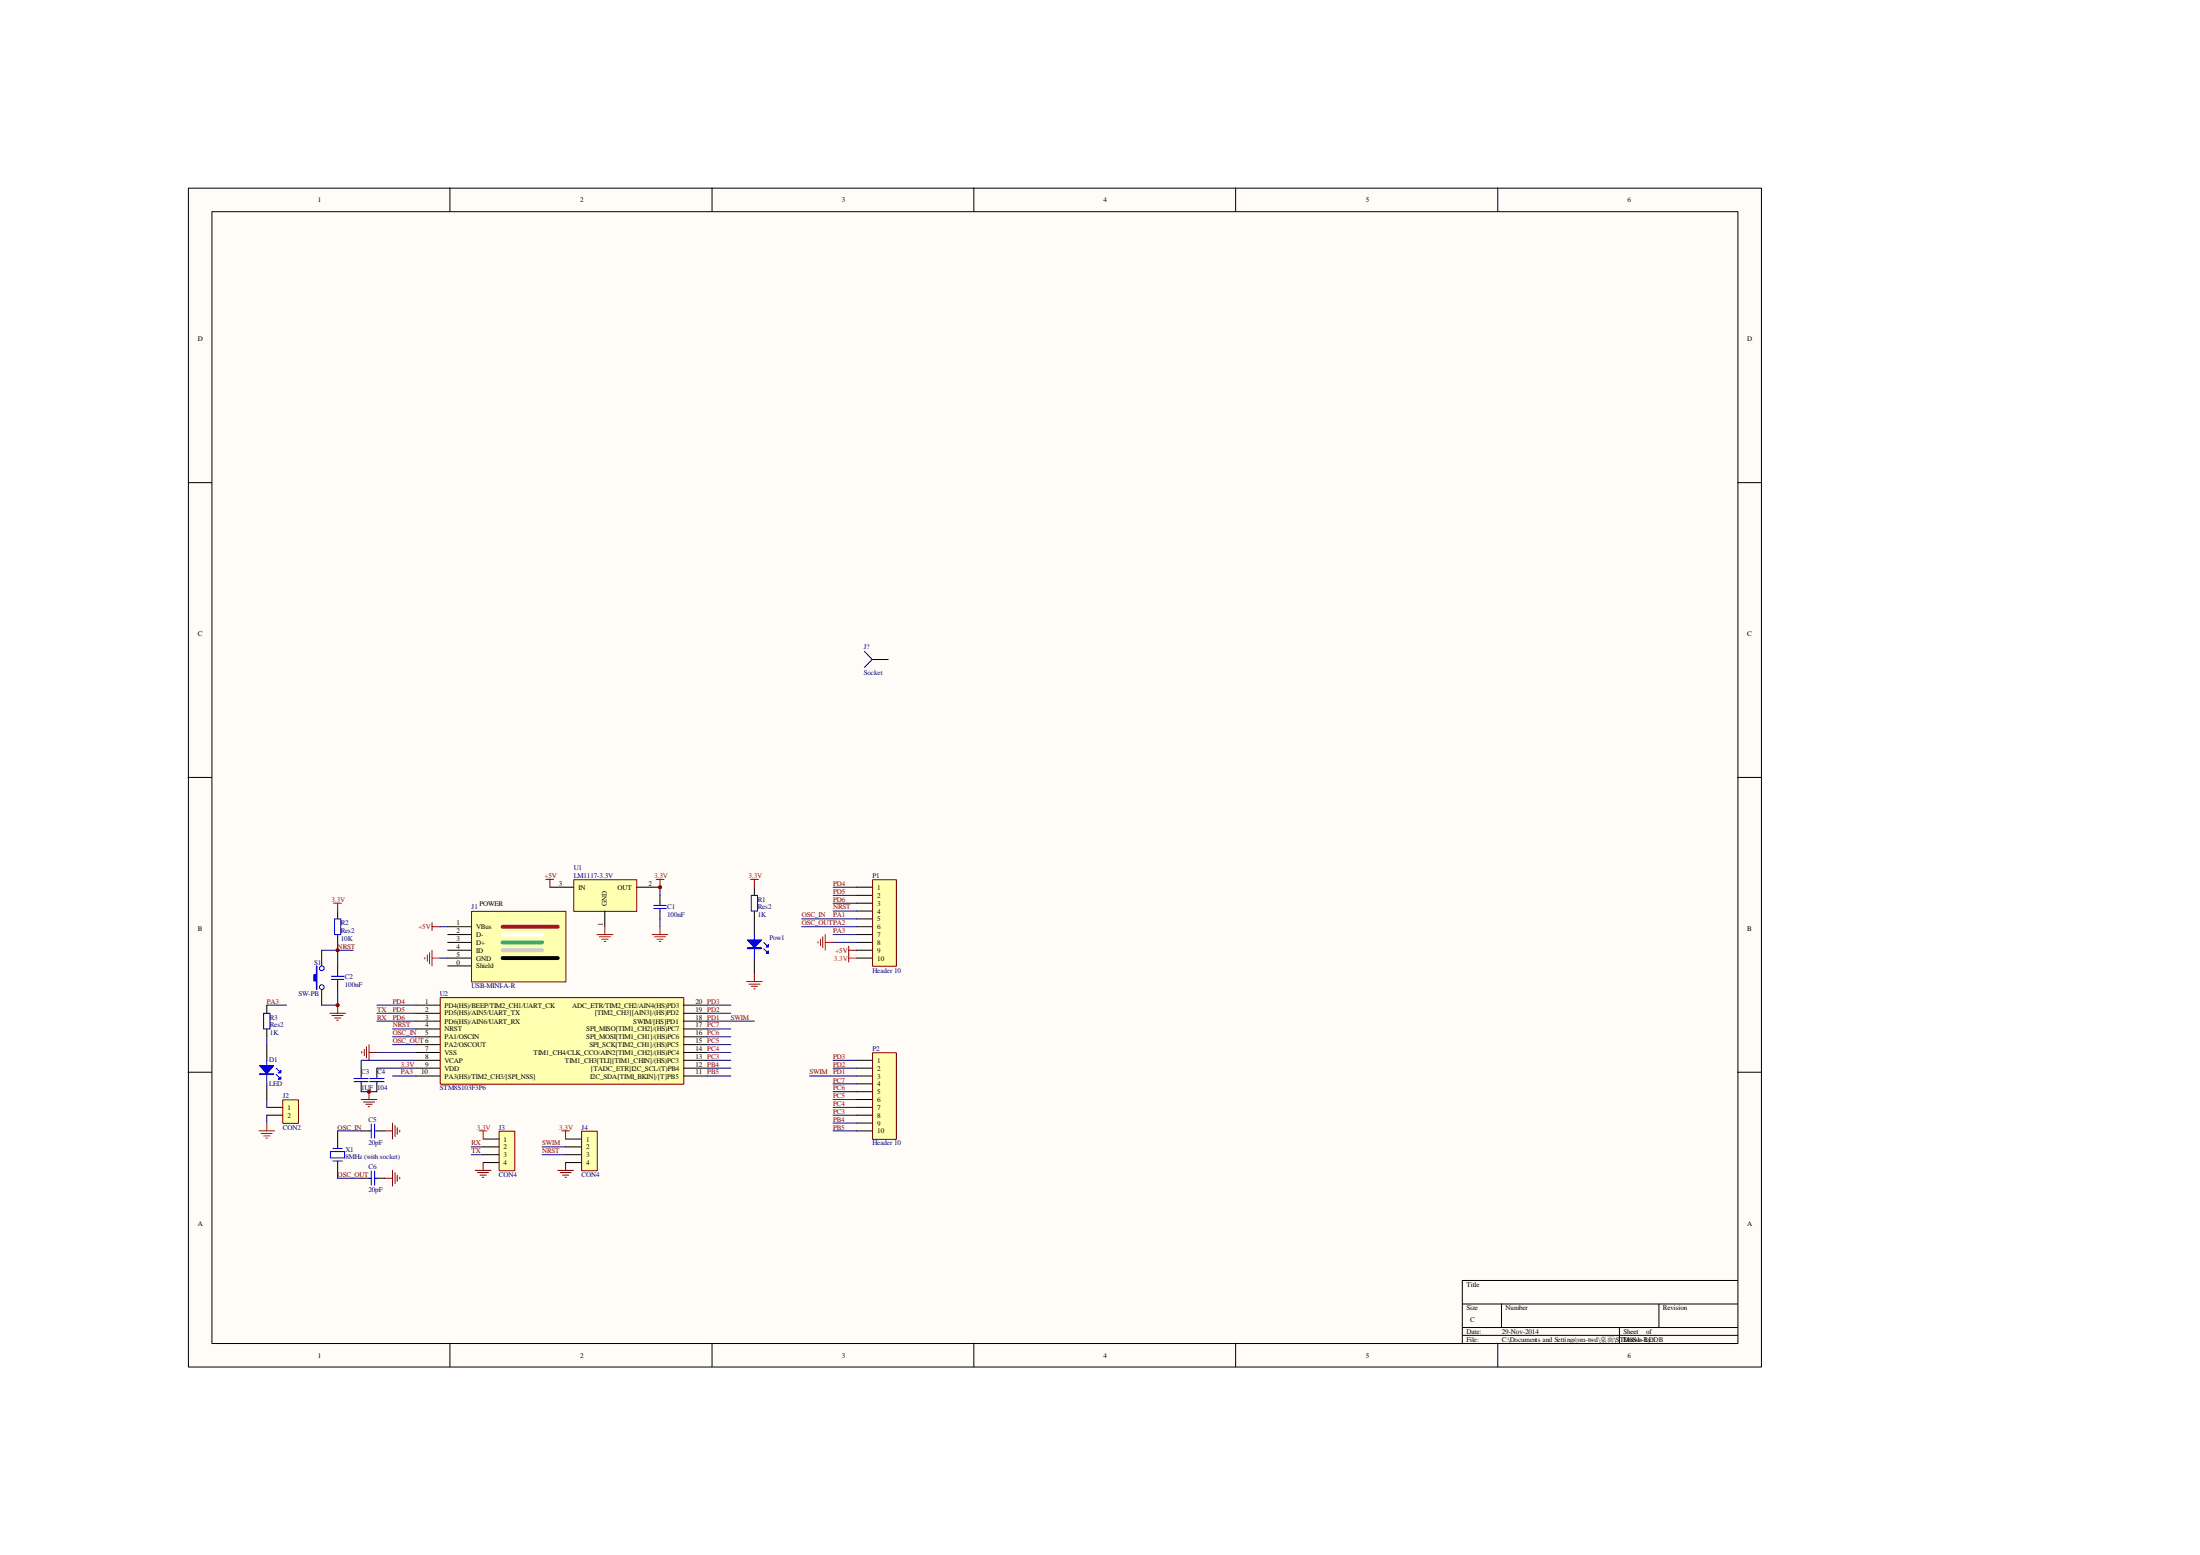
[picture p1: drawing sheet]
<svg xmlns="http://www.w3.org/2000/svg" width="297mm" height="210mm" viewBox="0 0 297 210" stroke-linecap="round" stroke-linejoin="round" font-family="sans-serif">
<path d="M25.4 25.4h212.4v159.1h-212.4z" fill="#fffcf8"/>
<g fill="none" stroke="#000" stroke-width=".14">
<path d="M25.4 25.4h212.4v159.1h-212.4zM28.6 28.6h206.1v152.8h-206.1zM60.7 25.4v3.1M96.1 25.4v3.1M131.5 25.4v3.1M166.8 25.4v3.1M202.2 25.4v3.1M25.4 65.2h3.2M234.6 65.2h3.2M25.4 104.9h3.2M234.6 104.9h3.2M45.6 123v1"/>
<path d="M45.6 126.2v1M25.4 144.7h3.2M36 141v2.1M36 146.3v2.1M234.6 144.7h3.2M197.4 176h37.2M197.4 179.2h37.2M202.7 176v3.2M218.6 179.2v2.1M224 176v3.2M234.6 172.8h-37.2v8.5M60.7 181.3v3.2"/>
<path d="M96.1 181.3v3.2M131.5 181.3v3.2M166.8 181.3v3.2M197.4 180.3h37.2M202.2 181.3v3.2"/>
</g>
<path d="M45.2 124h.8v2.2h-.8zM36 143.1v3.2M37.3 145l.4 .5M37.3 144.2l.4 .4" fill="none" stroke="#00f" stroke-width=".14"/>
<path d="M44.5 136.8h2.1M44.8 137.1h1.5M45.2 137.4h.8M45.5 137.7h.2M45.6 135.7v1.1" fill="none" stroke="#800000" stroke-width=".14"/>
<path d="M35 143.8h2l-1 1.1z" fill="#00f"/>
<path d="M35 143.8h2l-1 1.1z" fill="none" stroke="#00f" stroke-width=".14"/>
<path d="M35 144.9h2v.1h-2z" fill-rule="evenodd" fill="#00f"/>
<path d="M35 144.9h2v.1h-2z" fill="none" stroke="#00f" stroke-width=".14"/>
<path d="M37.6 145.7l.3-.3v.3z" fill="#00f"/>
<path d="M37.6 145.7l.3-.3v.3z" fill="none" stroke="#00f" stroke-width=".14"/>
<path d="M37.9 144.5v.3h-.3z" fill="#00f"/>
<path d="M37.6 144.8l.3-.3v.3z" fill="none" stroke="#00f" stroke-width=".14"/>
<path d="M35 152.7h2.1M35.3 153h1.4M35.6 153.3h.8M35.9 153.6h.2M36 151.6v1.1" fill="none" stroke="#f00" stroke-width=".14"/>
<path d="M38.2 148.5h2.1v3.1h-2.1z" fill="#ffffb0"/>
<path d="M38.2 148.5h2.1v3.1h-2.1z" fill="none" stroke="#800000" stroke-width=".14"/>
<path d="M43.4 128.3v2.1M43.4 133.6v2.1M45.6 130.4v1M45.6 132.5v1.1M36 149.5h2.1M36 150.5h2.1" fill="none" stroke="#000" stroke-width=".14"/>
<path d="M44.7 132.2h1.7M44.7 131.8h1.7M45.6 131.4v.4M45.6 132.2v.3" fill="none" stroke="#00f" stroke-width=".14"/>
<path d="M45 121.9h1.1M45.6 121.9v1.1" fill="none" stroke="#f00" stroke-width=".14"/>
<path d="M42.7 130.4h.1v3.2h-.1v-1.2h-.3v-.8h.3z" fill-rule="evenodd" fill="#00f"/>
<g fill="none" stroke="#00f" stroke-width=".14">
<path d="M42.7 130.4h.1v3.2h-.1v-1.2h-.3v-.8h.3z"/>
<circle cx="43.4" cy="130.7" r=".32"/>
<circle cx="43.4" cy="133.2" r=".32"/>
</g>
<path d="M45.6 127.2v1.1h-2.2M45.6 133.6v2.1h-2.2M47.7 128.3h-2.1v2.1M53 138.9h3.2" fill="none" stroke="#000080" stroke-width=".14"/>
<path d="M63.7 123.1h12.7v9.4h-12.7z" fill="#ffffb0"/>
<path d="M58.3 124.5v1.1M58.3 125.1h1.1M63.7 123h12.7v9.5h-12.7z" fill="none" stroke="#800000" stroke-width=".14"/>
<path d="M60.4 125.1h3.2M60.4 126.2h3.2M60.4 127.2h3.2M60.4 129.3h3.2M60.4 130.4h3.2M60.4 128.3h3.2" fill="none" stroke="#000" stroke-width=".14"/>
<path d="M67.9 125.1h7.4" fill="none" stroke="#ee0e22" stroke-width=".53"/>
<path d="M67.9 126.2h5.3" fill="none" stroke="#fff" stroke-width=".53"/>
<path d="M67.9 127.2h5.3" fill="none" stroke="#00a36e" stroke-width=".53"/>
<path d="M67.9 129.3h7.4" fill="none" stroke="#000" stroke-width=".53"/>
<path d="M67.9 128.3h5.3" fill="none" stroke="#cacaca" stroke-width=".53"/>
<path d="M59.4 125.1h1M59.4 129.3h1" fill="none" stroke="#000080" stroke-width=".14"/>
<path d="M88.6 118.7h1.1M89.1 118.7v1.1M57.4 129.2v.3M57.7 128.9v.9M58 128.6v1.5M58.3 128.3v2.1M58.3 129.3h1.1" fill="none" stroke="#f00" stroke-width=".14"/>
<path d="M77.5 118.8h8.5v4.2h-8.5z" fill="#ffffb0"/>
<path d="M73.7 118.7h1.1M74.2 118.7v1.1M77.5 118.7h8.5v4.3h-8.5z" fill="none" stroke="#800000" stroke-width=".14"/>
<path d="M74.2 119.8h3.2M85.9 119.8h3.2M101.9 119.8v1.1M81.7 123v2.1M101.9 123v3.2M101.9 129.3v2.1" fill="none" stroke="#000" stroke-width=".14"/>
<path d="M101.3 118.7h1.1M101.9 118.7v1.1M80.6 126.2h2.2M80.9 126.4h1.5M81.2 126.8h.9M81.6 127.1h.2M81.7 125.1v1.1" fill="none" stroke="#f00" stroke-width=".14"/>
<path d="M101.4 120.9h.9v2.1h-.9zM101.9 126.2v3.1M103.1 128.1l.4 .4M103.1 127.2l.4 .4" fill="none" stroke="#00f" stroke-width=".14"/>
<path d="M100.9 126.9h1.9l-.9 1z" fill="#00f"/>
<path d="M100.9 126.9h1.9l-.9 1z" fill="none" stroke="#00f" stroke-width=".14"/>
<path d="M100.9 127.9h1.9v.2h-1.9z" fill-rule="evenodd" fill="#00f"/>
<path d="M100.9 127.9h1.9v.2h-1.9z" fill="none" stroke="#00f" stroke-width=".14"/>
<path d="M103.8 128.4v.3h-.3z" fill="#00f"/>
<path d="M103.8 128.4v.3h-.3z" fill="none" stroke="#00f" stroke-width=".14"/>
<path d="M103.8 127.5v.3h-.3z" fill="#00f"/>
<g fill="none" stroke="#00f" stroke-width=".14">
<path d="M103.8 127.5v.3h-.3zM44.6 155.4h1.9v.9h-1.9zM45 156.7h1.2M45 155h1.2M45.6 154.8v.2M45.6 156.7v.2M49.8 152.7h.3M49.8 159h.3M50.1 151.7v1.9M50.1 158.1v1.9M50.6 152.7h.3M50.6 151.7v1.9"/>
<path d="M50.6 158.1v1.9M50.6 159h.3"/>
</g>
<path d="M100.8 132.5h2.1M101.1 132.8h1.5M101.4 133.1h.9M101.8 133.5h.2M101.9 131.4v1.1" fill="none" stroke="#f00" stroke-width=".14"/>
<g fill="none" stroke="#000080" stroke-width=".14">
<path d="M112.5 119.8h3.2M36 135.7h2.7M53 140h3.2M95.5 140h3.2M95.5 135.7h3.2M95.5 138.9h3.2M112.5 120.9h3.2M112.5 121.9h3.2M112.5 126.2h3.2M45.6 152.7h3.2M45.6 159h3.2M53 141h3.2"/>
<path d="M95.5 141h3.2M95.5 143.1h3.2M95.5 142.1h3.2M95.5 144.2h3.2M95.5 145.2h3.2M112.5 143.1h3.2M112.5 144.2h3.2M112.5 146.3h3.2M112.5 147.4h3.2M112.5 148.4h3.2M112.5 149.5h3.2"/>
</g>
<path d="M45.6 152.7v2.1M45.6 156.9v2.1M48.8 152.7h1M48.8 159h1M50.9 152.7h1M50.9 159h1" fill="none" stroke="#000" stroke-width=".14"/>
<path d="M114.6 127.7v1.1M114.6 128.3h1.1M51.9 152.7h1.1M51.9 159h1.1M53 151.6v2.2M53 158v2.1M53.3 151.9v1.5M53.3 158.3v1.5M53.6 152.2v.9M53.6 158.6v.9M54 152.6v.2M54 158.9v.2" fill="none" stroke="#800000" stroke-width=".14"/>
<path d="M67.4 152.7h2.1v5.3h-2.1z" fill="#ffffb0"/>
<path d="M64.2 158h2.1M64.5 158.3h1.5M64.8 158.6h.9M65.1 158.9h.2M65.2 156.9v1.1M67.4 152.7h2.1v5.3h-2.1z" fill="none" stroke="#800000" stroke-width=".14"/>
<path d="M65.2 153.8h2.1M65.2 154.8h2.1M65.2 155.9h2.1M65.2 156.9h2.1" fill="none" stroke="#000" stroke-width=".14"/>
<path d="M64.7 152.7h1M65.2 152.7v1.1" fill="none" stroke="#f00" stroke-width=".14"/>
<path d="M78.6 152.7h2v5.3h-2z" fill="#ffffb0"/>
<g fill="none" stroke="#800000" stroke-width=".14">
<path d="M48.8 148.4h2.1M48.8 141.9v.3M49.1 148.8h1.5M49.2 141.6v.9M49.4 149.1h.8M49.5 141.3v1.5M49.7 149.4h.2M49.8 141v2.1M49.8 147.4v1M49.8 142.1h1.1M75.3 158h2.1M75.6 158.3h1.5"/>
<path d="M75.9 158.6h.9M76.3 158.9h.2M76.4 156.9v1.1M78.5 152.7h2.1v5.3h-2.1z"/>
</g>
<path d="M36 135.7v1.1M36 138.9v1.1M89.1 120.9v1M89.1 123v1M48.8 144.2v1M48.8 146.3v1.1M50.9 144.2v1M50.9 146.3v1.1M76.4 153.8h2.1M76.4 154.8h2.1M76.4 155.9h2.1M76.4 156.9h2.1" fill="none" stroke="#000" stroke-width=".14"/>
<g fill="none" stroke="#f00" stroke-width=".14">
<path d="M88.1 126.2h2.1M88.4 126.4h1.5M88.7 126.8h.8M89 127.1h.2M89.1 125.1v1.1M110.4 127.1v.2M110.8 126.8v.8M111.1 126.4v1.5M111.4 126.2v2.1M111.4 127.2h1.1M114.6 128.8v1.1M114.6 129.3h1.1"/>
<path d="M75.9 152.7h1M76.4 152.7v1.1"/>
</g>
<g fill="none" stroke="#000080" stroke-width=".14">
<path d="M89.1 119.8v1.1M36 140v1M50.9 136.8h5.3M50.9 137.8h5.3M89.1 124v1.1M36 148.4v1.1M36 150.5v1.1M48.8 147.4h2.1M63.6 154.8h1.6M63.6 155.9h1.6M73.2 154.8h3.2M73.2 155.9h3.2"/>
<path d="M112.5 150.5h3.2M112.5 151.6h3.2"/>
</g>
<g fill="none" stroke="#00f" stroke-width=".14">
<path d="M35.6 136.8h.8v2.1h-.8zM88.3 122.6h1.7M88.3 122.2h1.7M89.1 121.9v.3M89.1 122.6v.4M47.8 145.6h1.9M47.8 146h1.9M48.8 145.2v.4M48.8 146v.3M49.9 145.6h2M49.9 146h2M50.9 145.2v.4"/>
<path d="M50.9 146v.3"/>
</g>
<path d="M117.9 118.8h3.1v11.6h-3.1z" fill="#ffffb0"/>
<path d="M117.8 118.7h3.2v11.7h-3.2z" fill="none" stroke="#800000" stroke-width=".14"/>
<path d="M115.7 119.8h2.1M115.7 120.9h2.1M115.7 121.9h2.1M115.7 123h2.1M115.7 124h2.1M115.7 125.1h2.1M115.7 126.2h2.1M115.7 127.2h2.1M115.7 128.3h2.1M115.7 129.3h2.1" fill="none" stroke="#000" stroke-width=".14"/>
<path d="M117.9 142.2h3.1v11.6h-3.1z" fill="#ffffb0"/>
<path d="M117.8 142.1h3.2v11.7h-3.2z" fill="none" stroke="#800000" stroke-width=".14"/>
<path d="M117.8 89h2.1M115.7 143.1h2.1M115.7 144.2h2.1M115.7 145.2h2.1M115.7 146.3h2.1M115.7 147.4h2.1M115.7 148.4h2.1M115.7 149.5h2.1M115.7 150.5h2.1M115.7 151.6h2.1M115.7 152.7h2.1" fill="none" stroke="#000" stroke-width=".14"/>
<path d="M50.9 135.7h5.3M108.2 124h7.5M108.2 125.1h7.5M112.5 127.2h3.2M50.9 142.1h5.3M50.9 144.2h5.3M53 145.2h3.2M56.2 143.1h-7.4v1.1" fill="none" stroke="#000080" stroke-width=".14"/>
<path d="M116.7 87.9l1.1 1.1-1.1 1.1" fill="none" stroke="#00f" stroke-width=".14"/>
<path d="M59.5 134.7h32.8v11.6h-32.8z" fill="#ffffb0"/>
<path d="M59.4 134.7h32.9v11.6h-32.9z" fill="none" stroke="#800000" stroke-width=".14"/>
<g fill="none" stroke="#000" stroke-width=".14">
<path d="M56.2 137.8h3.2M56.2 140h3.2M56.2 135.7h3.2M56.2 136.8h3.2M56.2 138.9h3.2M92.3 137.8h3.2M92.3 140h3.2M92.3 135.7h3.2M92.3 136.8h3.2M92.3 138.9h3.2M56.2 141h3.2M56.2 142.1h3.2"/>
<path d="M56.2 143.1h3.2M56.2 144.2h3.2M56.2 145.2h3.2M92.3 141h3.2M92.3 142.1h3.2M92.3 143.1h3.2M92.3 144.2h3.2M92.3 145.2h3.2"/>
</g>
<path d="M95.5 137.8h6.4M95.5 136.8h3.2M112.5 123h3.2M109.3 145.2h6.4M112.5 152.7h3.2" fill="none" stroke="#000080" stroke-width=".14"/>
<circle cx="45.6" cy="135.7" r=".21" fill="#800000"/>
<circle cx="45.6" cy="135.7" r=".21" fill="none" stroke="#800000" stroke-width=".14"/>
<circle cx="45.6" cy="128.3" r=".21" fill="#800000"/>
<circle cx="45.6" cy="128.3" r=".21" fill="none" stroke="#800000" stroke-width=".14"/>
<circle cx="49.8" cy="147.4" r=".21" fill="#800000"/>
<circle cx="49.8" cy="147.4" r=".21" fill="none" stroke="#800000" stroke-width=".14"/>
<circle cx="89.1" cy="119.8" r=".21" fill="#800000"/>
<circle cx="89.1" cy="119.8" r=".21" fill="none" stroke="#800000" stroke-width=".14"/>
<g font-size="1">
<text x="42.9" y="27.3">1</text>
<text x="78.3" y="27.3">2</text>
<text x="113.7" y="27.3">3</text>
<text x="149" y="27.3">4</text>
<text x="184.4" y="27.3">5</text>
<text x="219.7" y="27.3">6</text>
<text x="26.7" y="46.1">D</text>
<text x="235.9" y="46.1">D</text>
<text x="26.7" y="85.9">C</text>
<text x="235.9" y="85.9">C</text>
<text x="75.4" y="119.6">3</text>
<text x="87.5" y="119.6">2</text>
<text x="26.7" y="125.6">B</text>
<text x="61.6" y="124.9">1</text>
<text x="61.6" y="125.9">2</text>
<text x="64.3" y="125.4">VBus</text>
<text x="64.7" y="122.3">POWER</text>
<text x="78.1" y="120.1">IN</text>
<text x="81.4" y="125" transform="rotate(-90 81.4 125)">1</text>
<text x="82" y="122.3" transform="rotate(-90 82 122.3)">GND</text>
<text x="83.4" y="120.1">OUT</text>
<text x="118.4" y="120.1">1</text>
<text x="118.4" y="121.2">2</text>
<text x="118.4" y="122.3">3</text>
<text x="118.4" y="123.3">4</text>
<text x="118.4" y="124.4">5</text>
<text x="118.4" y="125.4">6</text>
<text x="235.9" y="125.6">B</text>
<text x="61.6" y="127">3</text>
<text x="61.6" y="129.1">5</text>
<text x="61.6" y="130.2">0</text>
<text x="61.6" y="128.1">4</text>
<text x="64.3" y="126.5">D-</text>
<text x="64.3" y="127.6">D+</text>
<text x="64.3" y="129.7">GND</text>
<text x="64.3" y="130.7">Shield</text>
<text x="64.3" y="128.6">ID</text>
<text x="118.4" y="126.5">7</text>
<text x="118.4" y="127.6">8</text>
<text x="118.4" y="128.6">9</text>
<text x="118.4" y="129.7">10</text>
<text x="57.4" y="137.6">3</text>
<text x="57.4" y="135.5">1</text>
<text x="57.4" y="136.6">2</text>
<text x="60" y="136">PD4(HS)/BEEP/TIM2_CH1/UART_CK</text>
<text x="60" y="137.1">PD5(HS)/AIN5/UART_TX</text>
<text x="77.3" y="136">ADC_ETR/TIM2_CH2/AIN4(HS)PD3</text>
<text x="80.3" y="137.1">[TIM2_CH3][AIN3]/(HS)PD2</text>
<text x="93.9" y="135.5">20 PD3</text>
<text x="93.9" y="137.6">18 PD1</text>
<text x="93.9" y="136.6">19 PD2</text>
<text x="57.4" y="139.7">5</text>
<text x="57.4" y="141.9">7</text>
<text x="57.4" y="142.9">8</text>
<text x="57.4" y="144">9</text>
<text x="57.4" y="138.7">4</text>
<text x="60" y="138.2">PD6(HS)/AIN6/UART_RX</text>
<text x="60" y="140.3">PA1/OSCIN</text>
<text x="60" y="141.4">PA2/OSCOUT</text>
<text x="60" y="142.4">VSS</text>
<text x="60" y="143.5">VCAP</text>
<text x="60" y="139.2">NRST</text>
<text x="72" y="142.4">TIM1_CH4/CLK_CCO/AIN2[TIM1_CH2]/(HS)PC4</text>
<text x="76.3" y="143.5">TIM1_CH3[TLI][TIM1_CHIN]/(HS)PC3</text>
<text x="79.2" y="140.3">SPI_MOSI[TIM1_CH1]/(HS)PC6</text>
<text x="79.2" y="139.2">SPI_MISO[TIM1_CH2]/(HS)PC7</text>
<text x="79.6" y="141.4">SPI_SCK[TIM2_CH1]/(HS)PC5</text>
<text x="85.5" y="138.2">SWIM/[HS]PD1</text>
<text x="93.9" y="142.9">13 PC3</text>
<text x="93.9" y="144">12 PB4</text>
<text x="93.9" y="141.9">14 PC4</text>
<text x="93.9" y="140.8">15 PC5</text>
<text x="93.9" y="139.7">16 PC6</text>
<text x="93.9" y="138.7">17 PC7</text>
<text x="118.4" y="143.5">1</text>
<text x="38.8" y="149.8">1</text>
<text x="56.9" y="145">10</text>
<text x="60" y="144.5">VDD</text>
<text x="60" y="145.6">PA3(HS)/TIM2_CH3/[SPI_NSS]</text>
<text x="79.7" y="145.6">I2C_SDA[TIMI_BKIN]/[T]PB5</text>
<text x="79.8" y="144.5">[TADC_ETR]I2C_SCL/(T)PB4</text>
<text x="93.9" y="145">11 PB5</text>
<text x="118.4" y="144.5">2</text>
<text x="118.4" y="145.6">3</text>
<text x="118.4" y="146.6">4</text>
<text x="118.4" y="147.7">5</text>
<text x="118.4" y="148.8">6</text>
<text x="118.4" y="149.8">7</text>
<text x="38.8" y="150.9">2</text>
<text x="68" y="154.1">1</text>
<text x="68" y="155.2">2</text>
<text x="79.2" y="154.1">1</text>
<text x="79.2" y="155.2">2</text>
<text x="118.4" y="150.9">8</text>
<text x="118.4" y="151.9">9</text>
<text x="118.4" y="153">10</text>
<text x="68" y="156.2">3</text>
<text x="68" y="157.3">4</text>
<text x="79.2" y="156.2">3</text>
<text x="79.2" y="157.3">4</text>
<text x="26.7" y="165.4">A</text>
<text x="235.9" y="165.4">A</text>
<text x="198" y="173.7">Title</text>
<text x="198" y="176.9">Size</text>
<text x="198.5" y="178.5">C</text>
<text x="203.3" y="176.9">Number</text>
<text x="224.5" y="176.9">Revision</text>
<text x="42.9" y="183.3">1</text>
<text x="78.3" y="183.3">2</text>
<text x="113.7" y="183.3">3</text>
<text x="149" y="183.3">4</text>
<text x="184.4" y="183.3">5</text>
<text x="198" y="180.1">Date:</text>
<text x="198" y="181.1">File:</text>
<text x="202.8" y="181.1">C:\Documents and Settings\vm-twd\桌桌\STM8S1~1.DDB</text>
<text x="202.8" y="180.1">29-Nov-2014</text>
<text x="219.2" y="181.1">Drawn By:</text>
<text x="219.2" y="180.1">Sheet</text>
<text x="219.7" y="183.3">6</text>
<text x="222.2" y="180.1">of</text>
</g>
<g font-size="1" fill="#000080">
<text x="116.6" y="87.6">J?</text>
<text x="116.6" y="91.1">Socket</text>
<text x="77.5" y="117.5">U1</text>
<text x="77.5" y="118.5">LM1117-3.3V</text>
<text x="117.8" y="118.5">P1</text>
<text x="46" y="124.9">R2</text>
<text x="46" y="125.9">Res2</text>
<text x="63.7" y="122.8">J1</text>
<text x="90.1" y="122.7">C1</text>
<text x="90.1" y="123.7">100nF</text>
<text x="102.3" y="121.7">R1</text>
<text x="102.3" y="122.8">Res2</text>
<text x="102.3" y="123.8">1K</text>
<text x="42.4" y="130.2">S1</text>
<text x="46" y="127">10K</text>
<text x="103.9" y="126.9">Pow1</text>
<text x="117.8" y="131.3">Header 10</text>
<text x="36.4" y="137.6">R3</text>
<text x="40.3" y="134.5">SW-PB</text>
<text x="46.6" y="132.2">C2</text>
<text x="46.6" y="133.3">100nF</text>
<text x="59.4" y="134.5">U2</text>
<text x="63.7" y="133.4">USB-MINI-A-R</text>
<text x="36.4" y="143.3">D1</text>
<text x="36.4" y="138.7">Res2</text>
<text x="36.4" y="139.7">1K</text>
<text x="117.8" y="141.9">P2</text>
<text x="36.4" y="146.6">LED</text>
<text x="38.2" y="148.3">J2</text>
<text x="48.8" y="145">C3</text>
<text x="48.8" y="147.2">1UF 104</text>
<text x="50.9" y="145">C4</text>
<text x="59.4" y="147.2">STM8S103F3P6</text>
<text x="38.2" y="152.5">CON2</text>
<text x="46.6" y="155.4">X1</text>
<text x="49.7" y="151.4">C5</text>
<text x="49.7" y="154.5">20pF</text>
<text x="67.3" y="152.5">J3</text>
<text x="78.5" y="152.5">J4</text>
<text x="117.8" y="154.6">Header 10</text>
<text x="46.6" y="156.4">8MHz (with socket)</text>
<text x="49.7" y="157.8">C6</text>
<text x="49.7" y="160.9">20pF</text>
<text x="67.3" y="158.8">CON4</text>
<text x="78.5" y="158.8">CON4</text>
</g>
<g font-size="1" fill="#800000">
<text x="73.5" y="118.5">+5V</text>
<text x="112.5" y="119.6">PD4</text>
<text x="56.5" y="125.4">+5V</text>
<text x="108.2" y="123.8">OSC_IN</text>
<text x="108.2" y="124.9">OSC_OUTPA2</text>
<text x="112.5" y="120.6">PD5</text>
<text x="112.5" y="121.7">PD6</text>
<text x="112.5" y="122.8">NRST</text>
<text x="112.5" y="123.8">PA1</text>
<text x="112.5" y="125.9">PA3</text>
<text x="45.6" y="128.1">NRST</text>
<text x="112.8" y="128.6">+5V</text>
<text x="36" y="135.5">PA3</text>
<text x="50.9" y="137.6">RX</text>
<text x="50.9" y="136.6">TX</text>
<text x="53" y="136.6">PD5</text>
<text x="53" y="137.6">PD6</text>
<text x="53" y="135.5">PD4</text>
<text x="98.7" y="137.6">SWIM</text>
<text x="53" y="138.7">NRST</text>
<text x="53" y="139.7">OSC_IN</text>
<text x="53" y="140.8">OSC_OUT 6</text>
<text x="54.1" y="144">3.3V</text>
<text x="112.5" y="142.9">PD3</text>
<text x="112.5" y="144">PD2</text>
<text x="54.1" y="145">PA3</text>
<text x="109.3" y="145">SWIM</text>
<text x="112.5" y="147.2">PC6</text>
<text x="112.5" y="148.3">PC5</text>
<text x="112.5" y="149.3">PC4</text>
<text x="112.5" y="146.1">PC7</text>
<text x="112.5" y="145">PD1</text>
<text x="45.6" y="152.5">OSC_IN</text>
<text x="63.7" y="154.6">RX</text>
<text x="63.7" y="155.7">TX</text>
<text x="73.2" y="154.6">SWIM</text>
<text x="73.2" y="155.7">NRST</text>
<text x="112.5" y="150.4">PC3</text>
<text x="112.5" y="151.4">PB4</text>
<text x="112.5" y="152.5">PB5</text>
<text x="45.6" y="158.8">OSC_OUT</text>
</g>
<g font-size="1" fill="#f00">
<text x="88.3" y="118.5">3.3V</text>
<text x="101" y="118.5">3.3V</text>
<text x="44.7" y="121.7">3.3V</text>
<text x="112.6" y="129.7">3.3V</text>
<text x="64.4" y="152.5">3.3V</text>
<text x="75.5" y="152.5">3.3V</text>
</g>
</svg>
